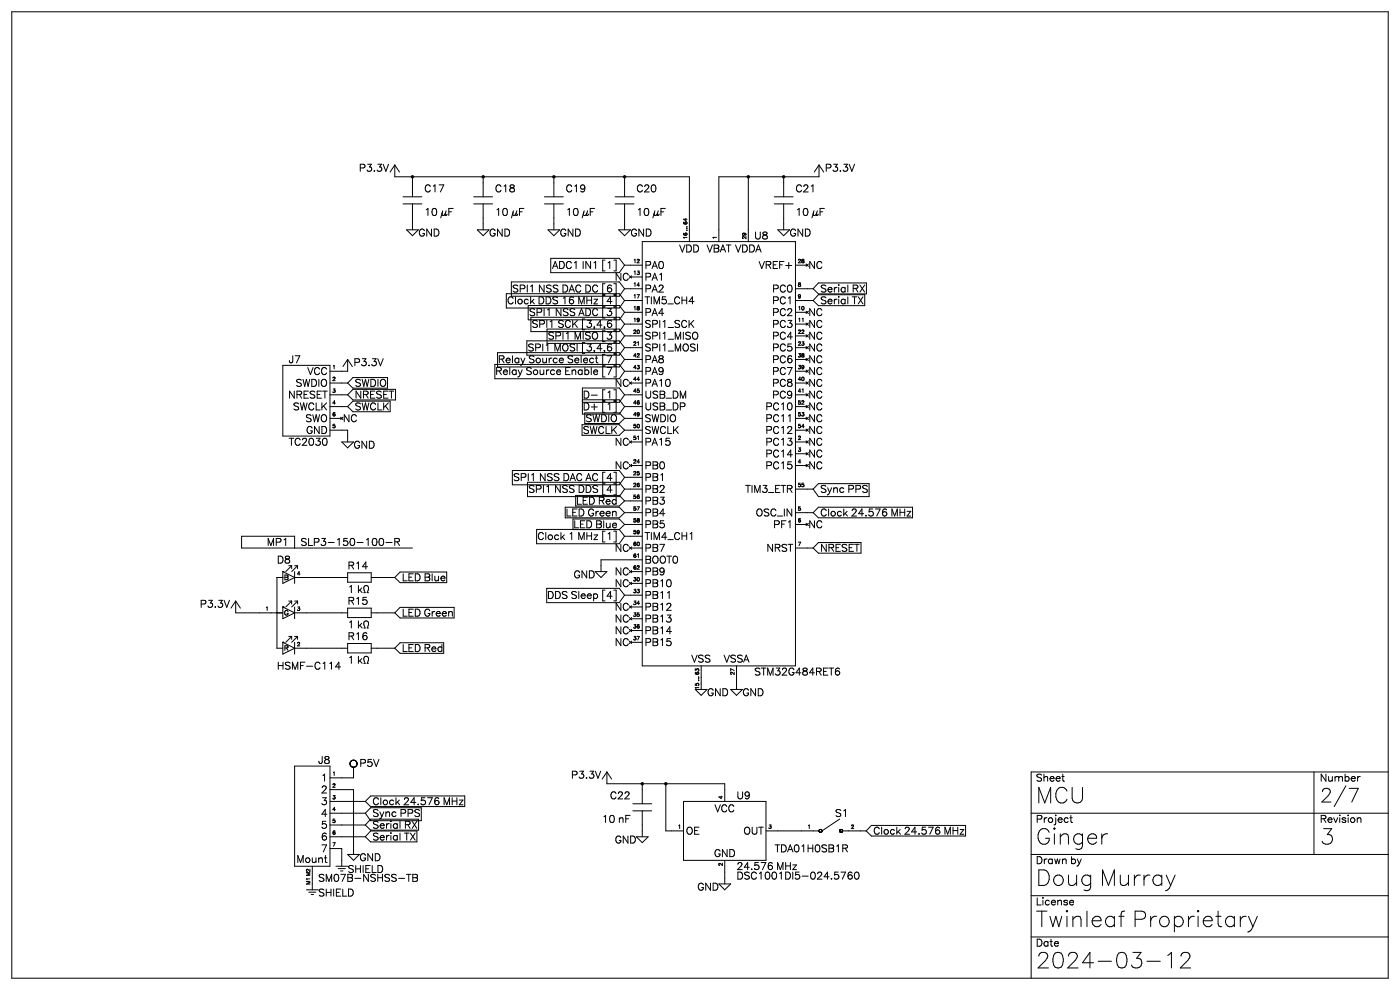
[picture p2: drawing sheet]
<svg xmlns="http://www.w3.org/2000/svg" width="297mm" height="210mm" viewBox="0 0 297 210" stroke-linecap="round" stroke-linejoin="round" font-family="sans-serif">
<g fill="none" stroke="#000" stroke-width=".21">
<path d="M2.5 2.5h292v205h-292zM83.8 35v2.5h62.5v13.7M83.8 35l-1 1.5M83.8 35l.9 1.5M87.5 37.5v4.3M102.5 37.5v4.3M117.5 37.5v4.3M132.5 37.5v4.3M158.7 37.5v13.7M166.3 37.5v4.3M173.8 35v2.5h-21.3v13.7M173.8 35l-1.1 1.5"/>
<path d="M173.8 35l.9 1.5M85.5 41.8h4M85.5 43.3h4M86.2 48.7h2.6l-1.3 1.3zM87.5 43.3v5.4M100.5 41.8h4M100.5 43.3h4M101.3 48.7h2.4l-1.2 1.3zM102.5 43.3v5.4M108.5 59.8h22.9l1.1 1.4M115.5 41.8h4M115.5 43.3h4"/>
<path d="M116.3 48.7h2.4l-1.2 1.3zM116.8 54.8h14.6l1.1 1.4M117.5 43.3v5.4M130.5 41.8h4M130.5 43.3h4M131.2 48.7h2.6l-1.3 1.3zM132.5 43.3v5.4M132.5 56.2h3.7M132.5 56.2l-1.1 1.6h-14.6M133.8 58.8h2.4M136.2 51.2h32.5v90h-32.5zM164.3 41.8h3.9"/>
<path d="M164.3 43.3h3.9M165 48.7h2.5l-1.2 1.3zM166.3 43.3v5.4M168.7 56.2h2.5M60 77.5h10v15h-10zM73.7 76.2v2.6h-3.7M73.7 76.2l-1 1.5M73.7 76.2l1.1 1.5M105 77.3h26.4l1.1 1.5M105.6 74.8h25.8l1.1 1.4M107.4 62.3h24l1.1 1.4M111.8 72.3h19.6l1.1 1.5"/>
<path d="M112.1 64.8h19.3l1.1 1.5M112.6 67.3h18.8l1.1 1.4M116.1 69.8h15.3l1.1 1.5M132.5 78.8h3.7M132.5 76.2h3.7M132.5 73.8h3.7M132.5 61.2h3.7M132.5 71.3h3.7M132.5 66.3h3.7M132.5 68.7h3.7M132.5 63.7h3.7M132.5 68.7l-1.1 1.6h-18.8"/>
<path d="M132.5 71.3l-1.1 1.5h-15.3M132.5 76.2l-1.1 1.6h-25.8M132.5 78.8l-1.1 1.5h-26.4M132.5 73.8l-1.1 1.5h-19.6M132.5 61.2l-1.1 1.6h-22.9M132.5 63.7l-1.1 1.6h-24M132.5 66.3l-1.1 1.5h-19.3M168.7 78.8h2.5M168.7 76.2h2.5M168.7 73.8h2.5M168.7 61.2h3.8M168.7 71.3h2.5"/>
<path d="M168.7 66.3h2.5M168.7 68.7h2.5M168.7 63.7h3.8M172.5 63.7l1.1 1.1h9.8M172.5 61.2l1.1 1.1h10.2M183.4 62.5h-9.8l-1.1 1.2M183.8 60h-10.2l-1.1 1.2M70 91.3h3.7v2.4M70 86.3h3.7M70 88.7h2.5M70 81.2h3.7M70 83.8h3.7"/>
<path d="M72.5 93.7h2.5l-1.3 1.3zM73.7 81.2l1.2 1.1h7.3M73.7 86.3l1.2 1h7.9M73.7 83.8l1.2 1h9M82.2 80.1h-7.3l-1.2 1.1M82.8 85.1h-7.9l-1.2 1.2M83.9 82.6h-9l-1.2 1.2M108.7 99.8h22.7l1.1 1.4M123.5 90.1h7.9l1.1 1.2M123.6 84.8h7.8l1.1 1.5M124.1 87.6h7.3l1.1 1.1M124.6 83h-.7v1.5"/>
<path d="M124.6 84.4l-.2 .1M132.5 91.3h3.7M132.5 86.3h3.7M132.5 88.7h3.7M132.5 83.8h3.7M132.5 83.8l-1.1-1.5h-7.8v5.5h7.8l1.1-1.5M132.5 83.8l-1.1 1.5h-7.8M132.5 91.3l-1.1 1h-7.9M132.5 88.7l-1.1 1.1h-7.3M133.8 81.2h2.4M133.8 98.8h2.4M133.8 93.7h2.4"/>
<path d="M168.7 91.3h2.5M168.7 86.3h2.5M168.7 88.7h2.5M168.7 81.2h2.5M168.7 83.8h2.5M168.7 98.8h2.5M168.7 93.7h2.5M168.7 96.2h2.5M62.5 116.3v-2.6h-11.2v2.6h36.2M81.9 115.1h1.3M83.8 114.9h.8l.1-.3v-.2l-.9-.2v1.5M84.3 114.9l.4 .8"/>
<path d="M111.9 102.3h19.5l1.1 1.5M113.8 112.3h17.6M119.9 107.6h11.5l1.1 1.1M121.6 110.1h9.8l1.1 1.2M122.1 105.1h9.3l1.1 1.2M131.4 112.3l1.1 1.4M132.5 108.7h3.7M132.5 113.7h3.7M132.5 111.3h3.7M132.5 103.8h3.7M132.5 101.2h3.7M132.5 106.3h3.7"/>
<path d="M132.5 101.2l-1.1 1.6h-22.7M132.5 108.7l-1.1 1.1h-11.5M132.5 111.3l-1.1 1M132.5 103.8l-1.1 1.5h-19.5M132.5 106.3l-1.1 1h-9.3M132.5 113.7l-1.1 1.6h-17.6M133.8 116.3h2.4M136.2 118.8h-8.7v2.4M168.7 108.7h3.8M168.7 111.3h2.5M168.7 116.3h3.8M168.7 103.8h3.8"/>
<path d="M172.5 108.7l1.1 1.1h20M172.5 116.3l1.1 1h9.1M172.5 103.8l1.1 1.5h10.8M182.7 115.1h-9.1l-1.1 1.2M184.4 102.6h-10.8l-1.1 1.2M193.6 107.6h-20l-1.1 1.1M50 127.5v2.5h10M50 127.5l-1 1.5M50 127.5l1 1.5M60 136.3h.1M60 121.2h.1M60 128.7h.1"/>
<path d="M60 121.2v2.6l2.5-1.3M60 128.7v2.6l2.5-1.3M60 136.3v2.4l2.5-1.2M60 122.5h-1.3v15h1.3M60 121.2l2.5 1.3M60 128.7l2.5 1.3M60 136.3l2.5 1.2M61.2 135h.7M61.2 127.5h.7M61.9 120.6v-.6l-1.3 1.2M61.9 135l-1.3 1.3M61.9 127.5v.6"/>
<path d="M61.9 135v.6M61.9 127.5l-1.3 1.2M62.5 121.2v2.6M62.5 128.7v2.6M62.5 136.3v2.4M62.5 137.5h11.2M62.5 122.5h11.2M62.5 130h11.2M62.5 135h.6M62.5 120h.6M62.5 127.5h.6M63.1 120l-1.2 1.2"/>
<path d="M63.1 135l-1.2 1.3M63.1 120v.6M63.1 127.5v.6M63.1 135v.6M63.1 127.5l-1.2 1.2M73.7 121.5h5v2h-5zM73.7 129h5v2h-5zM73.7 136.5h5v2h-5zM77.8 139.2a.62 .62 0 0 1 .3 1l-.2 .5h.3M77.8 124.2a.62 .62 0 0 1 .3 1l-.2 .5M77.8 131.7a.62 .62 0 0 1 .3 1l-.2 .5M78.7 137.5h5.1"/>
<path d="M78.7 122.5h5.1M78.7 130h5.1M83.8 130l1.1 1.1h11.4M83.8 122.5l1.1 1.1h9.9M83.8 137.5l1.1 1.1h9.2M94.1 136.3h-9.2l-1.1 1.2M94.8 121.3h-9.9l-1.1 1.2M96.3 128.8h-11.4l-1.1 1.2M116 124.8h15.4l1.1 1.4M126.2 121.2h2.6l-1.3 1.3zM132.5 126.2h3.7M132.5 126.2l-1.1 1.6h-15.4"/>
<path d="M133.8 128.7h2.4M133.8 121.2h2.4M133.8 131.3h2.4M133.8 136.3h2.4M133.8 123.8h2.4M133.8 133.7h2.4M147.5 146.2h2.5l-1.2 1.3zM148.8 141.2v5M155 146.2h2.5l-1.3 1.3zM156.2 141.2v5M62.5 162.5h7.5v21.3h-7.5zM70 172.5h7.5"/>
<path d="M70 175h7.5M70 177.5h7.5M70 170h7.5M70 167.5h5v13.8M74.2 162h.1M74.3 162v.1M74.3 162.1h.1M74.3 161.9l-.1 .1M74.3 162.1v.1M74.3 161.9h.1M74.3 162.2v.1M74.3 161.8v.1"/>
<path d="M74.3 162.3l.1 .1M74.3 161.7v.1M74.4 162.4h.1M74.4 161.6l-.1 .1M74.4 162.4l.1 .2M74.4 161.6h.1M74.4 161.5v.1M74.4 161.5h.1M74.5 161.5h-.1M74.5 162.6h.1M74.5 161.4v.1M74.5 161.4h.1"/>
<path d="M74.6 162.6h.1M74.6 161.4h-.1M74.6 161.4h.1M74.6 162.6v.1M74.6 162.7h.1M74.6 161.3v.1M74.7 162.7h.1M74.7 161.3h-.1M74.7 161.3h.1M74.8 162.7h.1M74.8 161.3h-.1M74.9 162.7h.1"/>
<path d="M74.9 161.3h-.1M74.9 161.3h.1M75 162.7h.1M75 161.3h.2M75 161.3h-.1M75 162.7v2.3h-5M75.1 162.7h-.1M75.1 162.7h.1M75.2 162.7h-.1M75.2 161.3h.1M75.2 162.7h.1M75.2 161.3h.2"/>
<path d="M75.4 162.7h-.2M75.4 161.3v.1M75.4 162.6v.1M75.4 161.4l.2 .1M75.5 162.6h-.1M75.5 162.5v.1M75.6 162.5h-.1M75.6 162.5h.1M75.6 161.5v.1M75.6 161.6h.1M75.6 162.4v.1M77.5 175l1.1 1.1h10.2"/>
<path d="M77.5 172.5l1.1 1.6h10.8M77.5 177.5l1.1 1.1h9.8M77.5 170l1.1 1.1h20M88.4 176.3h-9.8l-1.1 1.2M88.8 173.8h-10.2l-1.1 1.2M89.4 171.3h-10.8l-1.1 1.2M98.6 168.8h-20l-1.1 1.2M128.8 163.8v2.4h25v3.8M128.8 163.8l-1 1.5M128.8 163.8l.9 1.5M134.2 170.5h4.1M134.2 172h4.1"/>
<path d="M135 177.5h2.5l-1.3 1.2zM136.2 166.2v4.3M136.2 172v5.5M141.3 166.2v10.1h3.7M145 170h17.5v12.5h-17.5zM162.5 176.3h11.3M173.8 176.3h.1M173.8 176.2v.1M173.8 176.2h.1M173.8 176.3v.1M173.8 176.4h.1M173.8 176.1v.1"/>
<path d="M173.8 176.1h.1M173.8 176.4v.1M173.8 176.5h.1M173.8 176v.1M173.8 176h.1M173.9 176.5h.1M173.9 176h.1M174 176.5h.1M174 176h-.1M174 176.5v.1M174 175.9v.1M174 176.6h.1"/>
<path d="M174 175.9h.1M174.1 175.9h-.1M174.1 176.6h.1M174.1 175.9h.1M174.1 175.9l.1 .1M174.2 176.5l-.1 .1M174.2 176h.1M174.2 176.5h.1M174.3 176.5h-.1M174.3 176h.1M174.3 176.5h.1M174.3 176v.1"/>
<path d="M174.3 176.4v.1M174.3 176.1h.1M174.3 176.4h.1M174.4 176.1v.1M174.4 176.4h-.1M174.4 176.2h.1M174.4 176.3h.1M178.1 173.7l-3.7 2.6M178.1 176.3h.1M178.1 176.2v.1M178.1 176.2h.1M178.1 176.4h.1"/>
<path d="M178.1 176.1v.1M178.1 176.1h.1M178.2 176.4h.1M178.2 176.1h.1M178.2 176.5h.1M178.2 176v.1M178.2 176h.1M178.3 176h-.1M178.3 176.5h.1M178.3 176h.1M178.4 176.6h.1M178.4 175.9l-.1 .1"/>
<path d="M178.4 175.9h.1M178.5 176.6h-.1M178.5 175.9h.1M178.5 176.6h.1M178.5 175.9v.1M178.5 176.5h.1M178.5 176h.1M178.6 176.5h-.1M178.6 176h.1M178.6 176.5h.1M178.7 176.5h-.1M178.7 176h.1"/>
<path d="M178.7 176.1h.1M178.7 176.4h.1M178.7 176.1v.1M178.7 176.2h.1M178.7 176.3h.1M178.8 176.3h4.9M178.8 176.3h-.1M183.7 176.3l1.2 1h19.9M204.8 175.1h-19.9l-1.2 1.2M218.8 172.5h75.7M278.7 163.8v17.5M286.2 167.2h1.9l-1.3 2.9"/>
<path d="M294.5 163.8h-75.7v43.7M65 188.8h2.5M65.5 189.2h1.5M66 189.7h.5M66.2 183.8v5M70 180h2.5v3.8M71.3 183.8h2.4M71.8 184.3h1.5M73.7 181.3h2.6l-1.3 1.2zM152.5 187.5h2.5l-1.2 1.3zM153.8 182.5v5M181.8 185a.86 .86 0 0 1 0 1.5"/>
<path d="M218.8 181.3h75.7M218.8 198.7h75.7M218.8 190h75.7M248 202.5l.5-.5v3.3M250.5 202.8a.82 .82 0 0 1 .7-.8h.6a.81 .81 0 0 1 .5 1.3l-1.9 2h2.2"/>
</g>
<path d="M87.5 37.5h.1M102.5 37.5h.1M117.5 37.5h.1M132.5 37.5h.1M158.7 37.5h.1M166.3 37.5h.1M136.2 166.2h.1M141.3 166.2h.1" fill="none" stroke="#000" stroke-width=".75"/>
<g font-size="5.3">
<text x="219.8" y="170.4">MCU</text>
<text x="219.8" y="179.1">Ginger</text>
<text x="280" y="179.1">3</text>
<text x="219.8" y="187.9">Doug Murray</text>
<text x="219.8" y="196.6">Twinleaf Proprietary</text>
<text x="219.8" y="205.4">2024-03-12</text>
</g>
<text font-size="4.6" x="280" y="170.2">2/7</text>
<g font-size="2.4">
<text x="76" y="36.4">P3.3V</text>
<text x="90" y="40.7">C17</text>
<text x="105" y="40.7">C18</text>
<text x="120" y="40.7">C19</text>
<text x="135" y="40.7">C20</text>
<text x="168.8" y="40.7">C21</text>
<text x="175" y="36.4">P3.3V</text>
<text x="90" y="45.8">10 µF</text>
<text x="105" y="45.8">10 µF</text>
<text x="120" y="45.8">10 µF</text>
<text x="135" y="45.8">10 µF</text>
<text x="168.8" y="45.8">10 µF</text>
<text x="88.7" y="50.1">GND</text>
<text x="103.7" y="50.1">GND</text>
<text x="118.7" y="50.1">GND</text>
<text x="133.7" y="50.1">GND</text>
<text x="143.7" y="53.5">VDD VBATVDDA</text>
<text x="160" y="50.8">U8</text>
<text x="167.5" y="50.1">GND</text>
<text x="116.9" y="57">ADC1 IN1 [1]</text>
<text x="130" y="59.5">NC</text>
<text x="136.7" y="57">PA0</text>
<text x="136.7" y="59.5">PA1</text>
<text x="160.4" y="57">VREF+</text>
<text x="171.5" y="57">NC</text>
<text x="107" y="62">SPI1 NSS DAC DC [6]</text>
<text x="107" y="64.5">Clock DDS 16 MHz [4]</text>
<text x="136.7" y="62">PA2</text>
<text x="136.7" y="64.5">TIM5_CH4</text>
<text x="163.6" y="62">PC0</text>
<text x="163.6" y="64.5">PC1</text>
<text x="174" y="64.5">Serial TX</text>
<text x="174" y="62">Serial RX</text>
<text x="111.1" y="67">SPI1 NSS ADC [3]</text>
<text x="112.9" y="69.5">SPI1 SCK [3,4,6]</text>
<text x="115.7" y="72">SPI1 MISO [3]</text>
<text x="136.7" y="72">SPI1_MISO</text>
<text x="136.7" y="67">PA4</text>
<text x="136.7" y="69.5">SPI1_SCK</text>
<text x="163.6" y="69.5">PC3</text>
<text x="163.6" y="67">PC2</text>
<text x="163.6" y="72">PC4</text>
<text x="171.5" y="69.5">NC</text>
<text x="171.5" y="67">NC</text>
<text x="171.5" y="72">NC</text>
<text x="61.2" y="77">J7</text>
<text x="75" y="77.6">P3.3V</text>
<text x="105.9" y="77">Relay Source Select [7]</text>
<text x="111.7" y="74.5">SPI1 MOSI [3,4,6]</text>
<text x="136.7" y="77">PA8</text>
<text x="136.7" y="74.5">SPI1_MOSI</text>
<text x="163.6" y="74.5">PC5</text>
<text x="163.6" y="77">PC6</text>
<text x="171.5" y="74.5">NC</text>
<text x="171.5" y="77">NC</text>
<text x="61.4" y="82">SWDIO</text>
<text x="64.4" y="79.5">VCC</text>
<text x="75.2" y="82">SWDIO</text>
<text x="105.1" y="79.5">Relay Source Enable [7]</text>
<text x="130" y="82">NC</text>
<text x="136.7" y="79.5">PA9</text>
<text x="136.7" y="82">PA10</text>
<text x="163.6" y="79.5">PC7</text>
<text x="163.6" y="82">PC8</text>
<text x="171.5" y="79.5">NC</text>
<text x="171.5" y="82">NC</text>
<text x="59.8" y="84.5">NRESET</text>
<text x="61" y="87">SWCLK</text>
<text x="63.8" y="89.5">SWO</text>
<text x="72.8" y="89.5">NC</text>
<text x="75.2" y="87">SWCLK</text>
<text x="75.2" y="84.5">NRESET</text>
<text x="122.9" y="89.5">SWDIO</text>
<text x="124.5" y="87">D+ [1]</text>
<text x="125.1" y="84.5">D- [1]</text>
<text x="136.7" y="89.5">SWDIO</text>
<text x="136.7" y="87">USB_DP</text>
<text x="136.7" y="84.5">USB_DM</text>
<text x="162.2" y="89.5">PC11</text>
<text x="162.2" y="87">PC10</text>
<text x="163.6" y="84.5">PC9</text>
<text x="171.5" y="84.5">NC</text>
<text x="171.5" y="89.5">NC</text>
<text x="171.5" y="87">NC</text>
<text x="61.2" y="94.5">TC2030</text>
<text x="64.2" y="92">GND</text>
<text x="75" y="95.1">GND</text>
<text x="122.5" y="92">SWCLK</text>
<text x="130" y="94.5">NC</text>
<text x="136.7" y="92">SWCLK</text>
<text x="136.7" y="94.5">PA15</text>
<text x="162.2" y="94.5">PC13</text>
<text x="162.2" y="92">PC12</text>
<text x="171.5" y="94.5">NC</text>
<text x="171.5" y="92">NC</text>
<text x="107.1" y="102">SPI1 NSS DAC AC [4]</text>
<text x="130" y="99.5">NC</text>
<text x="136.7" y="99.5">PB0</text>
<text x="136.7" y="102">PB1</text>
<text x="162.2" y="99.5">PC15</text>
<text x="162.2" y="97">PC14</text>
<text x="171.5" y="99.5">NC</text>
<text x="171.5" y="97">NC</text>
<text x="111.1" y="104.5">SPI1 NSS DDS [4]</text>
<text x="121.3" y="107">LED Red</text>
<text x="136.7" y="104.5">PB2</text>
<text x="136.7" y="107">PB3</text>
<text x="156.6" y="104.5">TIM3_ETR</text>
<text x="174" y="104.5">Sync PPS</text>
<text x="119" y="109.5">LED Green</text>
<text x="120.9" y="112">LED Blue</text>
<text x="136.7" y="109.5">PB4</text>
<text x="136.7" y="112">PB5</text>
<text x="159.3" y="109.5">OSC_IN</text>
<text x="163.8" y="112">PF1</text>
<text x="171.5" y="112">NC</text>
<text x="174" y="109.5">Clock 24.576 MHz</text>
<text x="56.3" y="115.7">MP1</text>
<text x="58.7" y="119.5">D8</text>
<text x="63.8" y="115.7">SLP3-150-100-R</text>
<text x="114.1" y="114.5">Clock 1 MHz [1]</text>
<text x="130" y="117">NC</text>
<text x="136.7" y="119.5">BOOT0</text>
<text x="136.7" y="114.5">TIM4_CH1</text>
<text x="136.7" y="117">PB7</text>
<text x="161.7" y="117">NRST</text>
<text x="174" y="117">NRESET</text>
<text x="73.7" y="125.8">1 k</text>
<text x="73.7" y="120.8">R14</text>
<text x="85.3" y="123.3">LED Blue</text>
<text x="120.9" y="122.6">GND</text>
<text x="130" y="122">NC</text>
<text x="130" y="124.5">NC</text>
<text x="136.7" y="122">PB9</text>
<text x="136.7" y="124.5">PB10</text>
<text x="42.2" y="128.9">P3.3V</text>
<text x="73.7" y="128.3">R15</text>
<text x="85.3" y="130.8">LED Green</text>
<text x="115.8" y="127">DDS Sleep [4]</text>
<text x="130" y="129.5">NC</text>
<text x="136.7" y="127">PB11</text>
<text x="136.7" y="129.5">PB12</text>
<text x="73.7" y="135.8">R16</text>
<text x="73.7" y="133.3">1 k</text>
<text x="130" y="132">NC</text>
<text x="130" y="137">NC</text>
<text x="130" y="134.5">NC</text>
<text x="136.7" y="132">PB13</text>
<text x="136.7" y="137">PB15</text>
<text x="136.7" y="134.5">PB14</text>
<text x="58.7" y="142">HSMF-C114</text>
<text x="73.7" y="140.8">1 k</text>
<text x="85.3" y="138.3">LED Red</text>
<text x="146.3" y="140.5">VSS</text>
<text x="153" y="140.5">VSSA</text>
<text x="160" y="143.3">STM32G484RET6</text>
<text x="150" y="147.6">GND</text>
<text x="157.5" y="147.6">GND</text>
<text x="67.5" y="162">J8</text>
<text x="68.2" y="165.8">1</text>
<text x="76.3" y="162.6">P5V</text>
<text x="121" y="165.1">P3.3V</text>
<text x="219.8" y="165.8">Sheet</text>
<text x="280" y="165.8">Number</text>
<text x="68.2" y="170.7">3</text>
<text x="68.2" y="168.2">2</text>
<text x="68.2" y="173.3">4</text>
<text x="79" y="173.3">Sync PPS</text>
<text x="79" y="170.7">Clock 24.576 MHz</text>
<text x="129.3" y="169.5">C22</text>
<text x="151.2" y="172.2">VCC</text>
<text x="156.3" y="169.5">U9</text>
<text x="177.1" y="173.3">S1</text>
<text x="68.2" y="175.7">5</text>
<text x="68.2" y="178.2">6</text>
<text x="79" y="175.7">Serial RX</text>
<text x="79" y="178.2">Serial TX</text>
<text x="127.6" y="174.5">10 nF</text>
<text x="129.7" y="178.9">GND</text>
<text x="145.5" y="177">OE</text>
<text x="156.9" y="177">OUT</text>
<text x="185.2" y="177">Clock 24.576 MHz</text>
<text x="219.8" y="174.5">Project</text>
<text x="280" y="174.5">Revision</text>
<text x="62.9" y="183">Mount</text>
<text x="68.2" y="180.8">7</text>
<text x="73.7" y="185.1">SHIELD</text>
<text x="76.3" y="182.6">GND</text>
<text x="151.1" y="181.7">GND</text>
<text x="156.3" y="184.5">24.576 MHz</text>
<text x="163.2" y="180.8">TDA01H0SB1R</text>
<text x="219.8" y="183.2">Drawn by</text>
<text x="67.5" y="187">SM07B-NSHSS-TB</text>
<text x="67.5" y="190.1">SHIELD</text>
<text x="147.2" y="188.9">GND</text>
<text x="156.3" y="186.5">DSC1001DI5-024.5760</text>
<text x="219.8" y="192">License</text>
<text x="219.8" y="200.7">Date</text>
</g>
<g font-size="1.6">
<text x="60.2" y="123">B</text>
<text x="60.2" y="130.5">G</text>
<text x="60.2" y="138">R</text>
</g>
<g font-size="1.2">
<text x="145.7" y="50.7" transform="rotate(-90 145.7 50.7)">16 ... 64</text>
<text x="152" y="50.7" transform="rotate(-90 152 50.7)">1</text>
<text x="158.2" y="50.7" transform="rotate(-90 158.2 50.7)">29</text>
<text x="134.4" y="55.7">12</text>
<text x="134.4" y="58.2">13</text>
<text x="169.3" y="55.7">28</text>
<text x="134.4" y="60.7">14</text>
<text x="134.4" y="65.7">18</text>
<text x="134.4" y="63.2">17</text>
<text x="169.3" y="60.7">8</text>
<text x="169.3" y="63.2">9</text>
<text x="169.3" y="65.7">10</text>
<text x="134.4" y="70.7">20</text>
<text x="134.4" y="68.2">19</text>
<text x="169.3" y="68.2">11</text>
<text x="169.3" y="70.7">22</text>
<text x="134.4" y="75.7">42</text>
<text x="134.4" y="73.2">21</text>
<text x="169.3" y="73.2">23</text>
<text x="169.3" y="75.7">38</text>
<text x="70.5" y="78.2">1</text>
<text x="70.5" y="80.7">2</text>
<text x="70.5" y="83.2">3</text>
<text x="134.4" y="78.2">43</text>
<text x="134.4" y="80.7">44</text>
<text x="134.4" y="83.2">45</text>
<text x="169.3" y="78.2">39</text>
<text x="169.3" y="83.2">41</text>
<text x="169.3" y="80.7">40</text>
<text x="70.5" y="85.7">4</text>
<text x="70.5" y="88.2">6</text>
<text x="134.4" y="88.2">49</text>
<text x="134.4" y="85.7">46</text>
<text x="169.3" y="88.2">53</text>
<text x="169.3" y="85.7">52</text>
<text x="70.5" y="90.7">5</text>
<text x="134.4" y="90.7">50</text>
<text x="134.4" y="93.2">51</text>
<text x="169.3" y="93.2">2</text>
<text x="169.3" y="95.7">3</text>
<text x="169.3" y="90.7">54</text>
<text x="134.4" y="98.2">24</text>
<text x="134.4" y="100.7">25</text>
<text x="169.3" y="98.2">4</text>
<text x="134.4" y="103.2">26</text>
<text x="134.4" y="105.7">56</text>
<text x="169.3" y="103.2">55</text>
<text x="134.4" y="113.2">59</text>
<text x="134.4" y="108.2">57</text>
<text x="134.4" y="110.7">58</text>
<text x="169.3" y="108.2">5</text>
<text x="169.3" y="110.7">6</text>
<text x="134.4" y="118.2">61</text>
<text x="134.4" y="115.7">60</text>
<text x="169.3" y="115.7">7</text>
<text x="63" y="122">4</text>
<text x="134.4" y="125.7">33</text>
<text x="134.4" y="120.7">62</text>
<text x="134.4" y="123.2">30</text>
<text x="56.3" y="129.5">1</text>
<text x="63" y="129.5">3</text>
<text x="134.4" y="128.2">34</text>
<text x="134.4" y="130.7">35</text>
<text x="63" y="137">2</text>
<text x="134.4" y="135.7">37</text>
<text x="134.4" y="133.3">36</text>
<text x="155.8" y="143.1" transform="rotate(-90 155.8 143.1)">27</text>
<text x="148.2" y="146.1" transform="rotate(-90 148.2 146.1)">15 ... 63</text>
<text x="70.5" y="164.5">1</text>
<text x="70.5" y="167">2</text>
<text x="70.5" y="169.5">3</text>
<text x="70.5" y="172">4</text>
<text x="153.3" y="169.5" transform="rotate(-90 153.3 169.5)">4</text>
<text x="70.5" y="174.5">5</text>
<text x="70.5" y="177">6</text>
<text x="70.5" y="179.5">7</text>
<text x="143.8" y="175.7">1</text>
<text x="163" y="175.7">3</text>
<text x="171.3" y="175.7">1</text>
<text x="180.5" y="175.7">2</text>
<text x="153.3" y="183.7" transform="rotate(-90 153.3 183.7)">2</text>
<text x="65.8" y="187.9" transform="rotate(-90 65.8 187.9)">M1 M2</text>
</g>
</svg>
